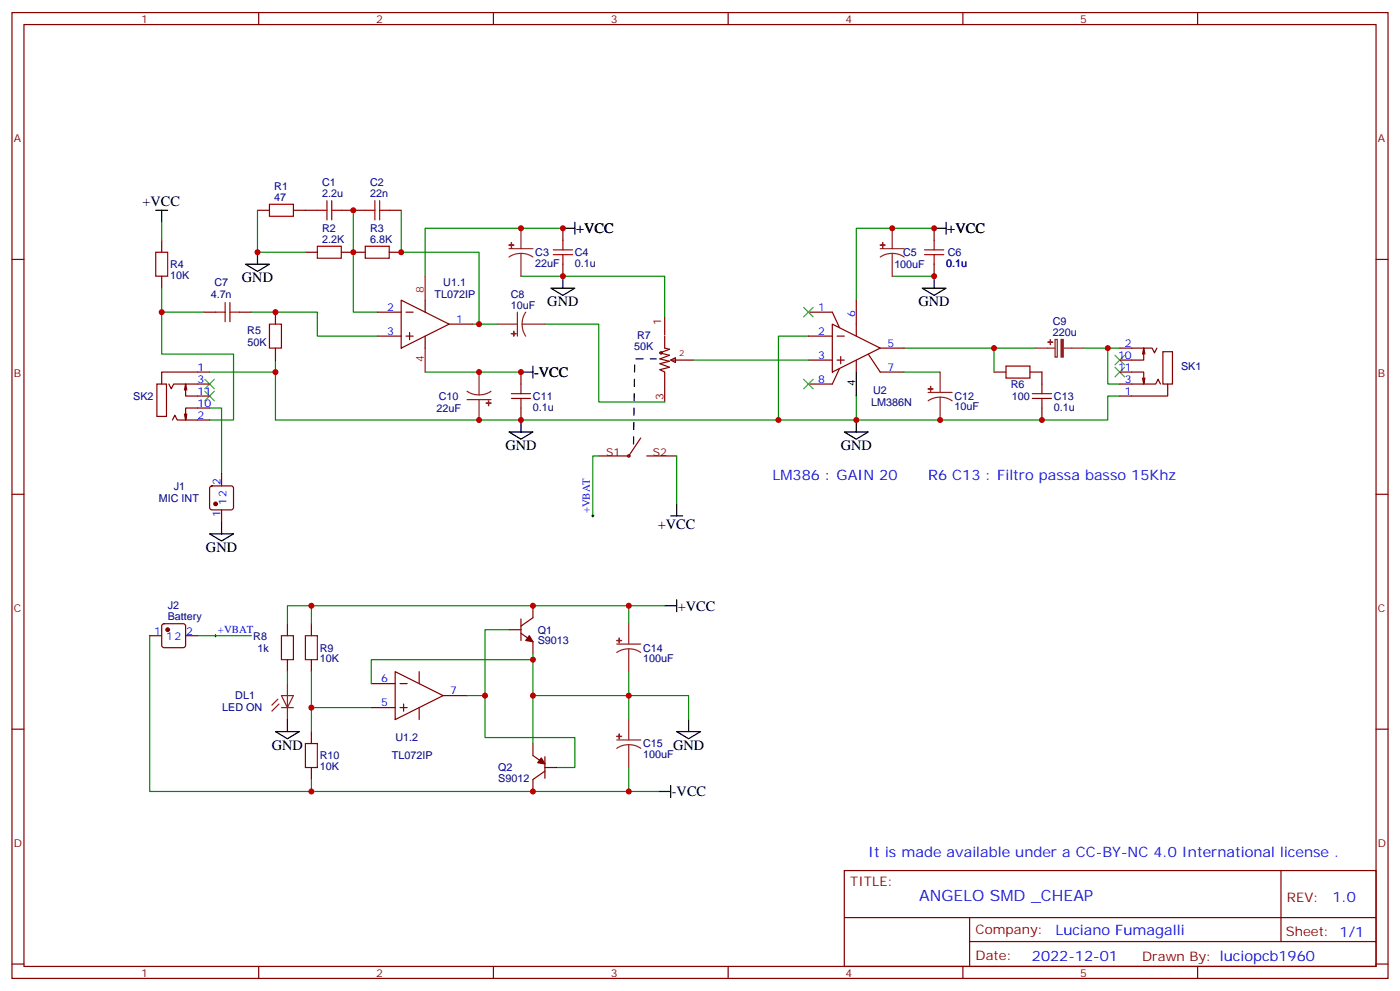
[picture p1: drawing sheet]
<svg xmlns="http://www.w3.org/2000/svg" width="412mm" height="292mm" viewBox="0 0 412 292" stroke-linecap="round" stroke-linejoin="round" font-family="sans-serif">
<g fill="none" stroke="#870000" stroke-width=".35">
<path d="M3.5 3.7h405.4v284.3h-405.4zM7.1 7.2h398.2v277.3h-398.2zM76.2 3.7v3.5M145.3 3.7v3.5M214.5 3.7v3.5M283.6 3.7v3.5M352.8 3.7v3.5M3.5 76.4h3.6M47.6 70.7v3.6M75.8 61.9h3.6M86.4 61.9h7.1M90 74.3h3.5"/>
<path d="M100.5 74.3h7.1M100.5 61.9h7.1M114.7 74.3h3.5M114.7 61.9h3.5M165.8 67.2v3.5M165.8 77.8v3.5M275.2 67.2v3.5M275.2 77.8v3.5M405.3 76.4h3.6M47.6 81.3v3.5M60 91.9h3.5M70.6 91.9h3.5"/>
<path d="M81.1 91.9v3.5M111.1 91.9h7.1M111.1 99h7.1M118.2 88.4l14.1 7-14.1 7.1zM119.6 91.9h2.1M119.6 99h2.1M120.6 97.9v2.1M125.2 88.4v3.5M125.2 99v3.5M132.3 95.4h7M195.8 99v3.5l1.4 .3-2.8 1.1 2.8 .7-2.8 1.1 2.8 .7-2.8 .7 2.8 1-2.8 .7 1.4 .7v8.9M195.8 93.3v5.3"/>
<path d="M238.1 91.9h7.1l2.1 4.6M238.1 99h7.1M245.2 95.4l14.1 7.1-14.1 7zM246.6 99h2.1M252.2 88.4v10.6M46.2 113.1h2.8v9.5h-2.8zM49.7 113.1l.7 1.4 .8-1.4h10.5M54.3 114.8l.4-1.7v3.5h7M54.7 113.1l.3 1.7M61.7 109.5h-14.1v3.6M81.1 102.5v3.5M153.5 109.5v3.6"/>
<path d="M197.6 106l1.4-.7v1.4zM197.6 106h6.7M238.1 106h7.1M246.6 106h2.1M247.3 108.5l-2.1 4.6h-7.1M247.6 105v2.1M252.2 106v3.5M255.8 104.2l3.5 5.3h7M259.3 102.5h7M292.8 109.5h3.5M303.4 109.5h3.5v3.6M329.8 113.1h10.6l.7-1.4 .7 1.4"/>
<path d="M329.8 109.5h7.1v3.6l.4-1.8M329.8 102.5h9.6l.7 1.4 .7-1.4M336.5 104.2l.4-1.7v3.5h-7.1M336.5 111.3l.4 1.8M336.9 102.5l.4 1.7M342.5 103.5h2.9v9.6h-2.9zM344 113.1v3.5h-14.2M50.8 123.6l.7-1.4 .7 1.4h9.5M54.3 121.9l.4 1.7M61.7 120.1h-7v3.5l.3-1.7M65.3 139.5v3.6M153.5 120.1v3.5"/>
<path d="M188.7 128.9l-3.5 5.3h-8.8M190.5 134.2h8.8M306.9 120.1v3.5M3.5 145.5h3.6M62 143.3l.4-.2h5.7l.5 .2 .2 .5v5.6l-.2 .5-.5 .2h-5.7l-.5-.2-.2-.5v-5.6zM65.3 150.1v3.5M405.3 145.5h3.6M157 178.3v3.6l-3.5 2.4M44.1 187.1h3.5M47.9 183.8l.4-.2h5.7l.5 .2 .2 .5v5.7l-.3 .5-.4 .2h-5.7l-.5-.3-.2-.4v-5.7zM54.7 187.1h3.5M84.7 183.6v3.5"/>
<path d="M84.7 194.2v3.5M91.7 183.6v3.5M91.7 194.2v3.5M116.4 197.7l14.1 7.1-14.1 7zM123.5 197.7v3.6M149.9 185.4h3.6M153.5 182.2v6.4M153.5 186.4l3.5 2.5v3.5M3.5 214.7h3.6M91.7 215.4v3.5M109.4 201.3h7M109.4 208.3h7"/>
<path d="M117.8 201.3h2.1M117.8 208.3h2.1M118.9 207.3v2.1M123.5 208.3v3.5M130.5 204.8h7.1M157 218.9v3.5l3.5 2.5M405.3 214.7h3.6M91.7 226v3.5M160.5 227l-3.5 2.5v3.5M160.5 226h3.5M160.5 222.8v6.3M248.7 256.3h156.6v28.2h-156.6z"/>
<path d="M377.3 256.3v20.9M248.7 270.1h156.5M285.6 277.2h119.6M285.6 270.1v14.2M3.5 283.8h3.6M76.2 284.5v3.5M145.3 284.5v3.5M214.5 284.5v3.5M283.6 284.5v3.5M352.8 284.5v3.5M405.3 283.8h3.6"/>
<circle cx="185.2" cy="134.2" r=".35"/>
</g>
<g fill="none" stroke="#a10000" stroke-width=".35">
<path d="M96.3 59.1v5.6M97.7 59.1v5.6M110.4 59.1v5.6M111.8 59.1v5.6M45.9 74.3h3.5v7h-3.5zM79.4 60.1h7v3.6h-7zM93.5 72.5h7v3.5h-7zM93.5 61.9h2.8M97.7 61.9h2.8M107.6 72.5h7.1v3.5h-7.1zM107.6 61.9h2.8M111.8 61.9h2.9"/>
<path d="M163 75h5.6M163 73.6h5.6M165.8 70.7v2.9M165.8 75v2.8M272.3 75h5.7M272.3 73.6h5.7M275.2 70.7v2.9M275.2 75v2.8M63.5 91.9h2.8M66.3 89.1v5.6M67.7 91.9h2.9M67.7 89.1v5.6"/>
<path d="M79.4 95.4h3.5v7.1h-3.5zM150.6 117.3h5.7M150.6 115.9h5.7M153.5 113.1v2.8M153.5 117.3v2.8M296.3 107.8h7.1v3.5h-7.1zM304.1 117.3h5.6M304.1 115.9h5.6M306.9 113.1v2.8M306.9 117.3v2.8M82.9 187.1h3.5v7.1h-3.5zM90 187.1h3.5v7.1h-3.5z"/>
<path d="M90 218.9h3.5v7.1h-3.5z"/>
<circle cx="194.7" cy="103.9" r=".35"/>
</g>
<g fill="none" stroke="#008700" stroke-width=".35">
<path d="M47.6 65.4v5.3M75.8 61.9v12.4h14.2M104.1 61.9v30h7M118.2 61.9v12.4h22.9v21.1h5.3M165.8 67.2h-40.6v14.1M275.2 67.2h-23v21.2M47.6 84.8v7.1h12.4M47.6 91.9v12.3h21.2v19.4h-7.1M74.1 91.9h19.4v7.1h17.6M139.3 95.4h1.8M153.5 81.3h42.3v12M160.5 95.4h15.9v23h19.4"/>
<path d="M238.1 99h-8.8v24.6h22.9v-7M262.8 81.3h12.4M61.7 109.5h19.4M81.1 106v17.6h148.2M125.2 109.5h28.3M204.3 106h33.8M266.3 102.5h26.5v7M266.3 109.5h10.6M292.8 102.5h12.4M319.3 102.5h10.5M326.3 102.5v10.6h3.5M329.8 116.6h-3.5v7h-74.1"/>
<path d="M61.7 120.1h3.6v19.4M176.4 134.2h-1.8v17.7M199.3 134.2v14.1M91.7 178.3h-7v5.3M185.2 178.3h10.6M44.1 187.1v45.9h47.6v-3.5M58.2 187.1h15.9M84.7 197.7v3.6M91.7 197.7v10.6h17.7M91.7 183.6v-5.3h93.5v5.3M149.9 185.4h-7v19.4h-5.3M157 194.2h-47.6v7.1"/>
<path d="M157 192.4v26.5M185.2 197.7v7.1h17.6v7M91.7 208.3v7.1M142.9 204.8v12.3h26.4v8.9h-5.3M157 204.8h28.2v7M185.2 226v7h-93.5M185.2 233h8.8"/>
</g>
<g fill="none" stroke="#000" stroke-width=".35">
<path d="M45.9 61.9h3.5M47.6 61.9v3.5M72.3 77.8h7.1l-3.6 2.1zM75.8 74.3v3.5M165.8 67.2h3.5M169.3 65.4v3.6M275.2 67.2h3.5M278.7 65.4v3.6M162.3 84.8h7l-3.5 2.2zM165.8 81.3v3.5M271.6 84.8h7.1l-3.5 2.2zM275.2 81.3v3.5"/>
<path d="M153.5 109.5h3.5M157 107.8v3.5M252.2 109.5v7.1M149.9 127.2h7.1l-3.5 2.1zM153.5 123.6v3.6M248.7 127.2h7.1l-3.6 2.1zM252.2 123.6v3.6M61.7 157.2h7.1l-3.5 2.1zM65.3 153.6v3.6M197.6 151.9h3.5M199.3 148.3v3.6M195.8 178.3h3.5"/>
<path d="M199.3 176.6v3.5M81.1 215.4h7.1l-3.5 2.1zM84.7 211.8v3.6M199.3 215.4h7.1l-3.6 2.1zM202.8 211.8v3.6M194 233h3.6M197.6 231.2v3.6"/>
</g>
<path d="M174.3 151.9h.7M174.6 151.5v.7M63.1 187.1h.8M63.5 186.8v.7" fill="none" stroke="#000" stroke-width=".29"/>
<path d="M236.7 90.5l2.8 2.8M239.5 90.5l-2.8 2.8M60.3 111.7l2.8 2.8M60.3 115.2l2.8 2.8M63.1 111.7l-2.8 2.8M63.1 115.2l-2.8 2.8M236.7 111.7l2.8 2.8M239.5 111.7l-2.8 2.8M328.4 104.6l2.9 2.8M328.4 108.1l2.9 2.8M331.3 104.6l-2.9 2.8M331.3 108.1l-2.9 2.8" fill="none" stroke="#3c3" stroke-width=".35"/>
<g fill="none" stroke="#8c2424" stroke-width=".35">
<path d="M149.9 73.2h7.1M153.5 74.6l1.8 .2 1.7 .9M153.5 74.6l-1.9 .3-1.7 .8M153.5 67.2v6M153.5 74.6v6.7M259.3 73.2h7M262.8 74.6l1.9 .2 1.6 .9M262.8 74.6l-1.8 .3-1.7 .8M262.8 67.2v6M262.8 74.6v6.7M146.4 95.4h6M152.4 91.9v7.1"/>
<path d="M153.8 95.4l.3 1.9 .8 1.7M153.8 95.4h6.7M154.9 91.9l-.9 1.7-.2 1.8M310.8 99.9h.6v5.2h-.6zM137.6 115.2l1.7 .8 1.8 .2M137.6 117.7h7M141.1 109.5v6.7M141.1 117.7v5.9M144.6 115.2l-1.6 .8-1.9 .2M273.4 115.5h7.1M276.9 116.9l1.9 .3 1.7 .8M276.9 116.9l-1.8 .3-1.7 .8"/>
<path d="M276.9 109.5v6M276.9 116.9v6.7M305.2 102.5h5.6M313.3 102.5h6M181.7 189.6h7M185.2 191l1.9 .3 1.6 .8M185.2 191l-1.8 .3-1.7 .8M185.2 183.6v6M185.2 191v6.7M81.8 205.8l-1.7 1.8M82.2 207.3l-2.1 2.1M82.9 204.8h3.5l-1.7 3.5z"/>
<path d="M82.9 208.3h3.5M84.7 201.3v10.5M181.7 217.8h7M185.2 219.3l1.9 .2 1.6 .8M185.2 219.3l-1.8 .2-1.7 .8M185.2 211.8v6M185.2 219.3v6.7"/>
</g>
<path d="M125.2 81.3v7.1M125.2 102.5v7" fill="none" stroke="#f00" stroke-width=".35"/>
<path d="M186.6 130.7l.4-25h6.3" fill="none" stroke="#000" stroke-width=".35" stroke-dasharray="2.1 2.1"/>
<g fill="#8c2424" stroke="#8c2424" stroke-width=".35">
<path d="M312.6 99.9h.6v5.2h-.6z"/>
<path d="M309.4 100v1.4z"/>
<path d="M308.7 100.7l1.4 .1z"/>
<path d="M273.4 114.5h1.4z"/>
<path d="M274.1 113.8v1.4z"/>
<path d="M151.3 97.5l.1 1.5z"/>
<path d="M150.6 98.2h1.4z"/>
<path d="M259.3 72.1l1.4 .1z"/>
<path d="M260 71.4v1.4z"/>
<path d="M181.7 188.6h1.4z"/>
<path d="M182.4 187.9v1.4z"/>
<path d="M181.7 216.8h1.4z"/>
<path d="M182.4 216.1v1.4z"/>
<path d="M149.9 72.1l1.4 .1z"/>
<path d="M150.6 71.4l.1 1.4z"/>
<path d="M143.2 118.7h1.4z"/>
<path d="M143.9 118v1.4z"/>
</g>
<g fill="#870000" stroke="#870000" stroke-width=".35">
<path d="M155.9 187.1l1.1 1.8-2.1-.3z"/>
<path d="M159.5 223.1l1 1.8-2.1-.4z"/>
<circle cx="63.5" cy="148.3" r=".53"/>
<circle cx="49.4" cy="185.4" r=".53"/>
</g>
<g fill="#c00">
<circle cx="185.2" cy="233" r=".88"/>
<circle cx="165.8" cy="81.3" r=".88"/>
<circle cx="153.5" cy="123.6" r=".88"/>
<circle cx="153.5" cy="109.5" r=".88"/>
<circle cx="104.1" cy="74.3" r=".88"/>
<circle cx="104.1" cy="61.9" r=".88"/>
<circle cx="75.8" cy="74.3" r=".88"/>
<circle cx="118.2" cy="74.3" r=".88"/>
<circle cx="141.1" cy="95.4" r=".88"/>
<circle cx="47.6" cy="91.9" r=".88"/>
<circle cx="81.1" cy="109.5" r=".88"/>
<circle cx="81.1" cy="91.9" r=".88"/>
<circle cx="165.8" cy="67.2" r=".88"/>
<circle cx="252.2" cy="123.6" r=".88"/>
<circle cx="292.8" cy="102.5" r=".88"/>
<circle cx="275.2" cy="67.2" r=".88"/>
<circle cx="275.2" cy="81.3" r=".88"/>
<circle cx="306.9" cy="123.6" r=".88"/>
<circle cx="326.3" cy="102.5" r=".88"/>
<circle cx="91.7" cy="233" r=".88"/>
<circle cx="229.3" cy="123.6" r=".88"/>
<circle cx="185.2" cy="178.3" r=".88"/>
<circle cx="91.7" cy="178.3" r=".88"/>
<circle cx="91.7" cy="208.3" r=".88"/>
<circle cx="157" cy="178.3" r=".88"/>
<circle cx="185.2" cy="204.8" r=".88"/>
<circle cx="157" cy="233" r=".88"/>
<circle cx="157" cy="194.2" r=".88"/>
<circle cx="157" cy="204.8" r=".88"/>
<circle cx="142.9" cy="204.8" r=".88"/>
<circle cx="276.9" cy="123.6" r=".88"/>
<circle cx="262.8" cy="67.2" r=".88"/>
<circle cx="153.5" cy="67.2" r=".88"/>
<circle cx="141.1" cy="123.6" r=".88"/>
<circle cx="141.1" cy="109.5" r=".88"/>
</g>
<text font-size="4.6" fill="#00f" x="270.8" y="265.3">ANGELO SMD _CHEAP</text>
<g font-size="4.2">
<text x="42" y="60.7">+VCC</text>
<text x="169.7" y="68.6">+VCC</text>
<text x="279" y="68.6">+VCC</text>
<text x="71.3" y="83.1">GND</text>
<text x="161.2" y="90.1">GND</text>
<text x="270.6" y="90.1">GND</text>
<text x="157.3" y="110.9">-VCC</text>
<text x="148.9" y="132.5">GND</text>
<text x="247.6" y="132.5">GND</text>
<text x="193.8" y="155.8">+VCC</text>
<text x="60.7" y="162.5">GND</text>
<text x="199.7" y="179.7">+VCC</text>
<text x="80.1" y="220.7">GND</text>
<text x="198.3" y="220.7">GND</text>
<text x="197.9" y="234.4">-VCC</text>
</g>
<g font-size="4.2" fill="#00f">
<text x="227.5" y="141.3">LM386 : GAIN 20</text>
<text x="273.4" y="141.3">R6 C13 : Filtro passa basso 15Khz</text>
<text x="255.8" y="252.4">It is made available under a CC-BY-NC 4.0 International license .</text>
<text x="392.5" y="265.6">1.0</text>
<text x="310.9" y="275.1">Luciano Fumagalli</text>
<text x="304" y="282.9">2022-12-01</text>
</g>
<g font-size="3.9" fill="#800">
<text x="250.5" y="260.9">TITLE:</text>
<text x="379.1" y="265.6">REV:</text>
<text x="287.4" y="275.1">Company:</text>
<text x="378.7" y="275.7">Sheet: 1/1</text>
<text x="287.4" y="282.8">Date:</text>
<text x="336.4" y="282.8">Drawn By: luciopcb1960</text>
</g>
<g font-size="3.2" fill="#800">
<text x="41.6" y="6.7">1</text>
<text x="110.8" y="6.7">2</text>
<text x="179.9" y="6.7">3</text>
<text x="249.1" y="6.7">4</text>
<text x="318.2" y="6.7">5</text>
<text x="4.1" y="41.8">A</text>
<text x="405.9" y="41.8">A</text>
<text x="194.7" y="95.8" transform="rotate(-90 194.7 95.8)">1</text>
<text x="4.1" y="110.9">B</text>
<text x="405.9" y="110.9">B</text>
<text x="195.4" y="117.7" transform="rotate(-90 195.4 117.7)">3</text>
<text x="178.6" y="134.2">S1</text>
<text x="192.3" y="134.2">S2</text>
<text x="4.1" y="180.1">C</text>
<text x="405.9" y="180.1">C</text>
<text x="4.1" y="249.2">D</text>
<text x="405.9" y="249.2">D</text>
<text x="41.6" y="287.5">1</text>
<text x="110.8" y="287.5">2</text>
<text x="179.9" y="287.5">3</text>
<text x="249.1" y="287.5">4</text>
<text x="318.2" y="287.5">5</text>
</g>
<g font-size="3.2" fill="#000080">
<text x="80.8" y="59.1">47</text>
<text x="80.8" y="55.9">R1</text>
<text x="94.9" y="58">2.2u</text>
<text x="94.9" y="54.8">C1</text>
<text x="109" y="58">22n</text>
<text x="109" y="54.8">C2</text>
<text x="94.9" y="71.4">2.2K</text>
<text x="94.9" y="68.2">R2</text>
<text x="109" y="71.4">6.8K</text>
<text x="109" y="68.2">R3</text>
<text x="157.7" y="75.4">C3</text>
<text x="169.3" y="75.4">C4</text>
<text x="266" y="75.4">C5</text>
<text x="279.2" y="75.4">C6</text>
<text x="50.1" y="82.1">10K</text>
<text x="50.1" y="78.9">R4</text>
<text x="157.7" y="78.7">22uF</text>
<text x="169.3" y="78.6">0.1u</text>
<text x="263.4" y="78.9">100uF</text>
<text x="278.7" y="78.6">0.1u</text>
<text x="62.1" y="87.7">4.7n</text>
<text x="63.2" y="84.2">C7</text>
<text x="128" y="87.7">TL072IP</text>
<text x="130.6" y="84.1">U1.1</text>
<text x="150.4" y="87.7">C8</text>
<text x="150.4" y="90.8">10uF</text>
<text x="310.1" y="95.7">C9</text>
<text x="72.8" y="98.3">R5</text>
<text x="72.9" y="101.8">50K</text>
<text x="187.7" y="99.8">R7</text>
<text x="310.1" y="98.9">220u</text>
<text x="186.9" y="103">50K</text>
<text x="347.9" y="108.9">SK1</text>
<text x="39.2" y="117.8">SK2</text>
<text x="129.3" y="117.7">C10</text>
<text x="157" y="117.7">C11</text>
<text x="256.6" y="119.5">LM386N</text>
<text x="257.2" y="116">U2</text>
<text x="281.2" y="117.7">C12</text>
<text x="297.8" y="114.2">R6</text>
<text x="298.1" y="117.7">100</text>
<text x="310.4" y="117.7">C13</text>
<text x="128.5" y="121.3">22uF</text>
<text x="157" y="120.9">0.1u</text>
<text x="281.2" y="120.8">10uF</text>
<text x="310.4" y="121">0.1u</text>
<text x="46.8" y="147.7">MIC INT</text>
<text x="51.2" y="144.2">J1</text>
<text x="49.4" y="179.4">J2</text>
<text x="49.4" y="182.6">Battery</text>
<text x="74.6" y="188.3">R8</text>
<text x="75.9" y="191.8">1k</text>
<text x="94.2" y="191.8">R9</text>
<text x="158.4" y="189.7">S9013</text>
<text x="158.4" y="186.5">Q1</text>
<text x="189.4" y="191.8">C14</text>
<text x="94.2" y="195">10K</text>
<text x="189.4" y="195">100uF</text>
<text x="65.5" y="209.4">LED ON</text>
<text x="69.3" y="205.9">DL1</text>
<text x="116.5" y="218.3">U1.2</text>
<text x="189.4" y="220">C15</text>
<text x="94.2" y="226.7">10K</text>
<text x="94.2" y="223.6">R10</text>
<text x="115.5" y="223.6">TL072IP</text>
<text x="146.8" y="227.1">Q2</text>
<text x="189.4" y="223.3">100uF</text>
<text x="146.8" y="230.3">S9012</text>
</g>
<g font-size="3.2" fill="#f00">
<text x="124.9" y="86.3" transform="rotate(-90 124.9 86.3)">8</text>
<text x="124.9" y="106.6" transform="rotate(-90 124.9 106.6)">4</text>
</g>
<g font-size="3.2" fill="#00f">
<text x="114" y="91.5">2</text>
<text x="134.4" y="95.1">1</text>
<text x="241" y="91.5">1</text>
<text x="251.9" y="93.3" transform="rotate(-90 251.9 93.3)">6</text>
<text x="114" y="98.6">3</text>
<text x="241" y="98.6">2</text>
<text x="241" y="105.7">3</text>
<text x="261.4" y="102.1">5</text>
<text x="329.3" y="105.7">10</text>
<text x="331.4" y="102.1">2</text>
<text x="58.2" y="109.2">1</text>
<text x="58.2" y="112.7">3</text>
<text x="241" y="112.7">8</text>
<text x="261.4" y="109.2">7</text>
<text x="329.3" y="109.2">11</text>
<text x="331.4" y="112.7">3</text>
<text x="58.2" y="116.2">11</text>
<text x="58.2" y="119.8">10</text>
<text x="331.4" y="116.2">1</text>
<text x="58.2" y="123.3">2</text>
<text x="64.9" y="142.9" transform="rotate(-90 64.9 142.9)">2</text>
<text x="66.7" y="148.8" transform="rotate(-90 66.7 148.8)">12</text>
<text x="64.9" y="152.3" transform="rotate(-90 64.9 152.3)">1</text>
<text x="173.7" y="151.2" transform="rotate(-90 173.7 151.2)">+VBAT</text>
<text x="45.4" y="186.8">1</text>
<text x="48.9" y="188.6">12</text>
<text x="54.9" y="186.8">2</text>
<text x="64.2" y="186.3">+VBAT</text>
<text x="112.3" y="200.9">6</text>
<text x="112.3" y="208">5</text>
<text x="132.6" y="204.4">7</text>
</g>
<text font-size="3.2" x="251.9" y="113.7" transform="rotate(-90 251.9 113.7)">4</text>
<text font-size="2.5" fill="#800" x="200" y="105">2</text>
</svg>
